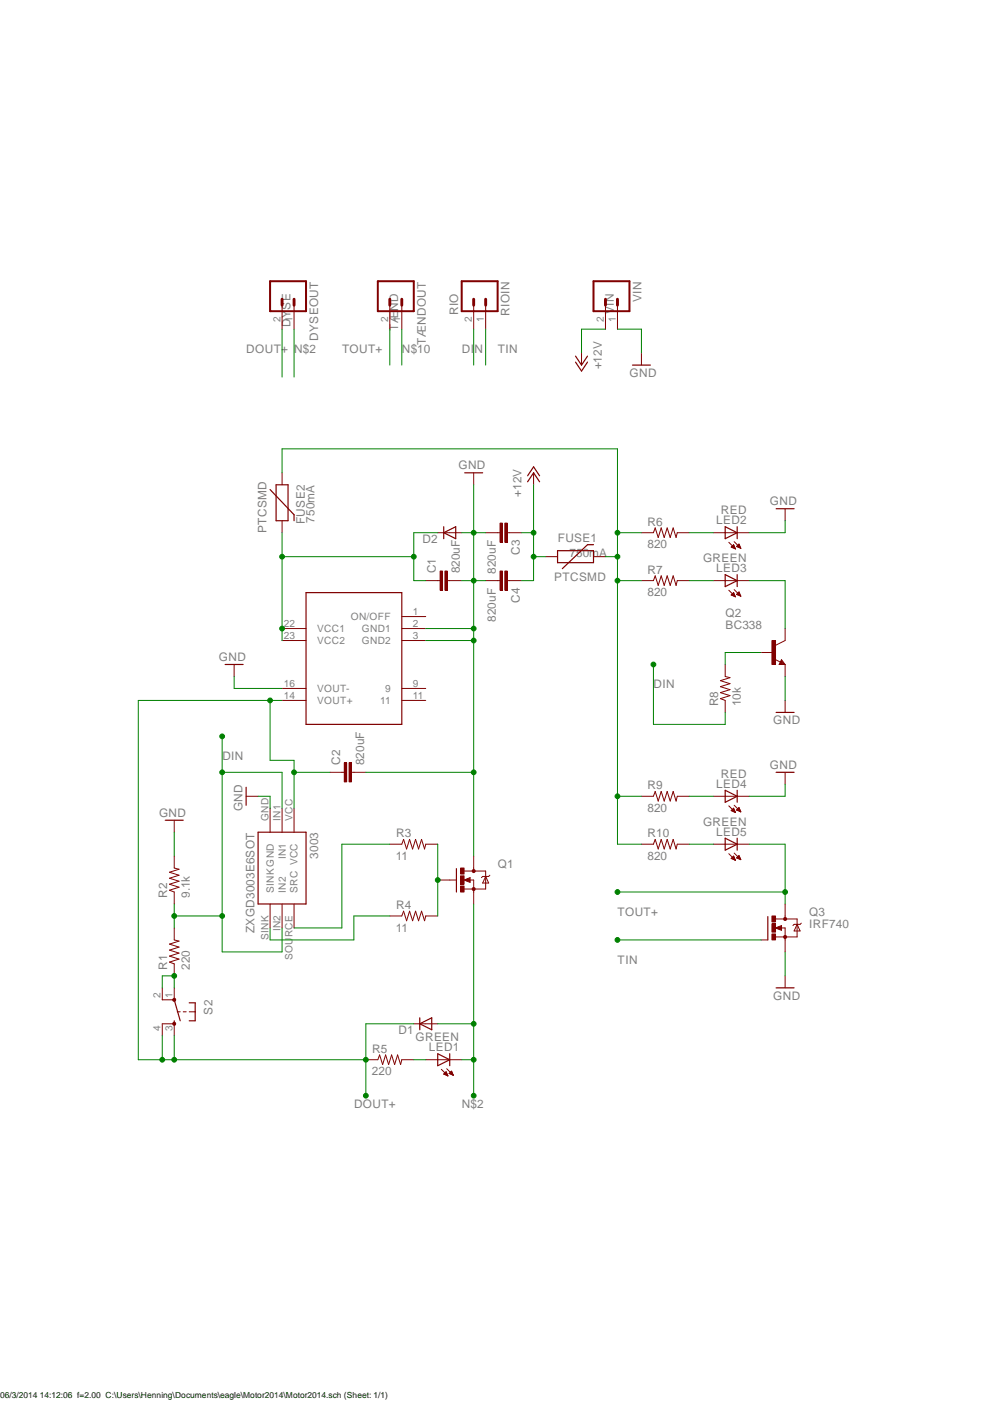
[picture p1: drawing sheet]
<svg xmlns="http://www.w3.org/2000/svg" width="420mm" height="594mm" viewBox="0 0 420 594" stroke-linecap="round" stroke-linejoin="round" font-family="sans-serif">
<path d="M185.6 225.9h10.1M165.3 358h5l.8-2.1 1.3 4.1 1.3-4.1 1.2 4.1 1.3-4.1 1.3 4.1 1.2-4.1 1.3 4.1 .5-2h5.1M73.9 363v5.1l2 .5-4.1 1.3 4.1 1.2-4.1 1.3 4.1 1.3-4.1 1.2 4.1 1.3-4.1 1.3 2.1 .7v5.1M73.9 393.5v5.1l2 .5-4.1 1.2 4.1 1.3-4.1 1.3 4.1 1.3-4.1 1.2 4.1 1.3-4.1 1.3 2.1 .7v5.1M165.3 388.4h5l.8-2 1.3 4 1.3-4 1.2 4 1.3-4 1.3 4 1.2-4 1.3 4 .5-2h5.1M175.4 434.1h10.2M155.1 449.4h5.1l.8-2.1 1.2 4.1 1.3-4.1 1.3 4.1 1.2-4.1 1.3 4.1 1.3-4.1 1.2 4.1 .5-2h5.1" fill="none" stroke="#800000" stroke-width=".42"/>
<path d="M188.1 225.9l5.1-2.5v5zM188.1 223.4v5M178 434.1l5-2.5v5.1zM178 431.6v5.1" fill="none" stroke="#800000" stroke-width=".51"/>
<circle cx="200.8" cy="377" r=".66" fill="#800000"/>
<circle cx="200.8" cy="377" r=".66" fill="none" stroke="#800000" stroke-width=".42"/>
<circle cx="200.8" cy="369.4" r=".66" fill="#800000"/>
<circle cx="200.8" cy="369.4" r=".66" fill="none" stroke="#800000" stroke-width=".42"/>
<path d="M195.2 375.7h1.6v2.5h-1.6z" fill-rule="evenodd" fill="#800000"/>
<path d="M195.2 375.7h1.6v2.5h-1.6z" fill="none" stroke="#800000" stroke-width=".42"/>
<path d="M195.2 368.1h1.6v2.5h-1.6z" fill-rule="evenodd" fill="#800000"/>
<path d="M195.2 368.1h1.6v2.5h-1.6z" fill="none" stroke="#800000" stroke-width=".42"/>
<path d="M195.2 371.4h1.6v3.5h-1.6z" fill-rule="evenodd" fill="#800000"/>
<g fill="none" stroke="#800000" stroke-width=".42">
<path d="M185.6 373.2h7.6M195.2 371.4h1.6v3.5h-1.6zM196.8 373.2l2.5-1v2zM196.8 369.4h9.1v7.6h-9.1M199.1 373.2h1.7v10.1M200.8 363v6.4M205.9 371.6l1.3 2.8h-2.6zM207.7 371.1l-.5 .5h-2.6l-.5 .6M68.8 434.1h5.1M68.8 424h5.1M75.1 429h1.3M77.7 429h1.3"/>
<path d="M80.2 429h2.6M180.5 449.4h15.2M187.1 453.4l2.8 2.8M188.1 455.5l1-1.1 .8 1.8zM188.2 455.4h1.4M188.4 455.2h1M188.6 455.6h1.1M188.7 454.9h.7M188.9 454.7h.3M189.1 455.9h.7M189.4 453.2l2.8 2.8M189.7 456.1h.2"/>
<path d="M190.4 455.2l1-1 .8 1.8zM190.5 455.2h1.4M190.7 454.9h1M190.9 455.4h1M191 454.7h.6M191.2 454.4h.4M191.4 455.6h.7M192 455.9h.2"/>
</g>
<path d="M193.5 368.3v9.9M73.9 432.9v1.2M73.9 424l2.5 8.9M80.2 425.2h2.6v7.7h-2.6M185.6 446.8l5.1 2.6-5.1 2.5zM190.7 446.8v5.1" fill="none" stroke="#800000" stroke-width=".51"/>
<path d="M199.1 372.7l-1.8 .5 1.8 .5v-.5h-.6" fill="none" stroke="#800000" stroke-width=".63"/>
<circle cx="73.9" cy="424" r=".66" fill="#800000"/>
<circle cx="73.9" cy="424" r=".66" fill="none" stroke="#800000" stroke-width=".42"/>
<circle cx="73.9" cy="434.1" r=".67" fill="#800000"/>
<g fill="none" stroke="#800000" stroke-width=".42">
<path d="M119.6 200.5v5.1M119.6 220.8v5.1M185.6 246.2h1M189.7 246.2h1M68.8 418.9v5.1M73.9 418.9v5.1M68.8 434.1v5.1M73.9 434.1v5.1"/>
<circle cx="73.9" cy="434.1" r=".67"/>
</g>
<path d="M114.5 207.6l10.2 10.7v2.5M117.1 205.6h5v15.2h-5z" fill="none" stroke="#800000" stroke-width=".51"/>
<path d="M188.6 242.1h1.1v8.2h-1.1z" fill-rule="evenodd" fill="#800000"/>
<path d="M188.6 242.1h1.1v8.2h-1.1z" fill="none" stroke="#800000" stroke-width=".42"/>
<path d="M186.6 242.1h1v8.2h-1z" fill-rule="evenodd" fill="#800000"/>
<path d="M180.5 246.2h5.1M186.6 242.1h1v8.2h-1zM190.7 246.2h5M144.9 327.5h1.1M149 327.5h1" fill="none" stroke="#800000" stroke-width=".42"/>
<path d="M148 323.4h1v8.2h-1z" fill-rule="evenodd" fill="#800000"/>
<path d="M148 323.4h1v8.2h-1z" fill="none" stroke="#800000" stroke-width=".42"/>
<path d="M146 323.4h1v8.2h-1z" fill-rule="evenodd" fill="#800000"/>
<g fill="none" stroke="#800000" stroke-width=".42">
<path d="M119.6 129.4v10.2M124.7 129.4v10.2M246.5 149.7v5.1M271.9 149.7v5.1M200.8 200.5v5.1M226.2 200.5v5.1M332.9 215.7v5.1M271.9 225.9h5.1l.8-2 1.3 4 1.2-4 1.3 4 1.3-4 1.2 4 1.3-4 1.2 4 .5-2h5.1M302.4 225.9h15.2M309 230l2.8 2.7M310 232l1-1 .8 1.7zM310.1 232h1.4"/>
<path d="M310.2 231.8h1.2M310.5 231.5h.8M310.6 232.2h1M310.7 231.3h.5M311 231.1h.1M311.2 232.5h.5M311.3 229.7l2.8 2.8M311.8 232.7h.1M312.3 231.7l1-1 .8 1.8zM312.4 231.8h1.4M312.5 231.5h1.2M312.8 231.3h.8"/>
<path d="M313 232h.9M313 231.1h.5M313.2 230.8h.2M313.5 232.2h.5M314.1 232.5h.1M271.9 246.2h5.1l.8-2 1.3 4 1.2-4 1.3 4 1.3-4 1.2 4 1.3-4 1.2 4 .5-2h5.1M302.4 246.2h15.2M309 250.3l2.8 2.8M310 252.3l1.8 .8M310 252.3h1.4M310.3 252.1h1.1M310.5 252.5h1.1"/>
<path d="M310.5 251.8h.7M310.8 251.5h.3M311 251.3l-1 1M311 251.3l.8 1.8M311 251.3h.1M311.1 252.8h.6M311.3 250l2.8 2.8M311.7 253h.1M312.3 252.1l1-1.1 .8 1.8zM312.3 252.1h1.4M312.5 251.8h1.1M312.8 251.5h.8"/>
<path d="M312.8 252.3h1.1M313.1 251.3h.3M313.3 251.1h.1M313.4 252.5h.5M313.9 252.8h.2M119.6 266.5h10.2M119.6 271.6h10.2M170.3 266.5h10.2M170.3 271.6h10.2M170.3 261.5h10.2M328.4 279.5l2.5 1.3M331.3 279.7l1.6 2.1h-2.6z"/>
<path d="M332.9 271.6l-4.1 2M99.3 281.8v5.1M119.6 291.9h10.2M119.6 297h10.2M170.3 291.9h10.2M170.3 297h10.2M307.5 281.8v5.1l2 .5-4.1 1.2 4.1 1.3-4.1 1.3 4.1 1.2-4.1 1.3 4.1 1.3-4.1 1.2 2.1 .8v5.1M104.4 337.7h5M139.9 327.5h5M146 323.4h1v8.2h-1zM150 327.5h5.1M73.9 347.8v5.1"/>
<path d="M114.5 342.7v10.2M119.6 342.7v10.2M124.7 342.7v10.2M114.5 383.3v10.2M119.6 383.3v10.2M124.7 383.3v10.2"/>
</g>
<path d="M114.5 119.3h15.3v12.7h-15.3z" fill="none" stroke="#800000" stroke-width=".85"/>
<path d="M119.6 126.9v2.5M124.7 126.9v2.5" fill="none" stroke="#800000" stroke-width="1.2"/>
<g fill="none" stroke="#800000" stroke-width=".51">
<path d="M244 151l2.5 3.8 2.6-3.8M244 153.5l2.5 3.9 2.6-3.9M268.1 154.8h7.7M197 200.5h7.6M223.7 204.3l2.5-3.8 2.6 3.8M223.7 201.8l2.5-3.8 2.6 3.8M329.1 215.7h7.6M307.5 223.4l5 2.5-5 2.5zM312.5 223.4v5M129.8 251.3h40.5v55.9h-40.5zM307.5 243.7l5 2.5-5 2.6zM312.5 243.7v5.1"/>
<path d="M95.5 281.8h7.6M331.3 280.8l.3 .5h-.8l.5-1.1 1.1 1.3h-1.6M104.4 333.8v7.7M70.1 347.8h7.6M109.4 352.9h20.4v30.4h-20.4z"/>
</g>
<path d="M327.3 271.6h1.5v10.2h-1.5z" fill-rule="evenodd" fill="#800000"/>
<path d="M256.7 129.4v10.2M261.8 129.4v10.2M211 225.9h1M215.1 225.9h1M231.3 236.1h5.1M251.6 236.1h5.1M322.7 276.7h5.1M327.3 271.6h1.5v10.2h-1.5zM332.9 266.5v5.1M332.9 281.8v5.1M332.9 297v5.1" fill="none" stroke="#800000" stroke-width=".42"/>
<path d="M236.4 233.5h15.2v5.1h-15.2zM251.6 231h-2.5l-10.7 10.1M329.1 302.1h7.6" fill="none" stroke="#800000" stroke-width=".51"/>
<path d="M251.6 119.3h15.3v12.7h-15.3z" fill="none" stroke="#800000" stroke-width=".85"/>
<path d="M256.7 126.9v2.5M261.8 126.9v2.5" fill="none" stroke="#800000" stroke-width="1.2"/>
<path d="M212 221.8h1v8.2h-1z" fill-rule="evenodd" fill="#800000"/>
<path d="M212 221.8h1v8.2h-1z" fill="none" stroke="#800000" stroke-width=".42"/>
<path d="M214 221.8h1.1v8.2h-1.1z" fill-rule="evenodd" fill="#800000"/>
<path d="M205.9 225.9h5.1M214 221.8h1.1v8.2h-1.1zM216.1 225.9h5M211 246.2h1M215.1 246.2h1" fill="none" stroke="#800000" stroke-width=".42"/>
<path d="M212 242.1h1v8.2h-1z" fill-rule="evenodd" fill="#800000"/>
<path d="M212 242.1h1v8.2h-1z" fill="none" stroke="#800000" stroke-width=".42"/>
<path d="M214 242.1h1.1v8.2h-1.1z" fill-rule="evenodd" fill="#800000"/>
<g fill="none" stroke="#800000" stroke-width=".42">
<path d="M200.8 129.4v10.2M205.9 129.4v10.2M205.9 246.2h5.1M214 242.1h1.1v8.2h-1.1zM216.1 246.2h5M271.9 337.7h5.1l.8-2.1 1.3 4.1 1.2-4.1 1.3 4.1 1.3-4.1 1.2 4.1 1.3-4.1 1.2 4.1 .5-2h5.1M302.4 337.7h15.2M332.9 327.5v5.1M271.9 358h5.1l.8-2.1 1.3 4.1 1.2-4.1 1.3 4.1 1.3-4.1 1.2 4.1 1.3-4.1 1.2 4.1 .5-2h5.1M302.4 358h15.2M309 341.7l2.8 2.8M310 343.7l1.8 .8"/>
<path d="M310 343.7h1.4M310.3 343.5h1.1M310.5 343.2h.8M310.6 344h1M310.8 343h.3M311 342.7l-1 1M311 342.7l.8 1.8M311 342.7h.1M311.1 344.2h.6M311.3 341.5l2.8 2.8M311.7 344.4h.1M312.3 343.5h1.5"/>
<path d="M312.3 343.5l1-1 .8 1.8zM312.5 343.2h1.1M312.8 343h.8M312.8 343.7h1.1M313.1 342.7h.3M313.3 342.5h.1M313.4 344h.5M314 344.2h.1M309 362l2.8 2.8M310 364l1-1 .8 1.8zM310.1 364h1.3M310.3 363.7h1"/>
<path d="M310.4 364.2h1.1M310.6 363.5h.6M310.8 363.3h.3M311 364.4h.7M311.3 361.7l2.8 2.8M311.5 364.7h.2M312.3 363.8l1-1 .8 1.7zM312.4 363.7h1.3M312.6 363.5h1M312.7 364h1.1M312.8 363.3h.7M313.1 363h.3"/>
<path d="M313.3 364.2h.6M313.9 364.4h.1M322.7 398.6h2.8M328.8 393.5l2.5-1v2zM328.8 389.7h9.1v7.6h-9.1M331.1 393.5h1.8v5.1M332.9 388.4v1.3M337.9 392l1.3 2.8h-2.5zM339.7 391.5l-.5 .5h-2.5l-.5 .5"/>
</g>
<path d="M195.7 119.3h15.3v12.7h-15.3z" fill="none" stroke="#800000" stroke-width=".85"/>
<path d="M200.8 126.9v2.5M205.9 126.9v2.5" fill="none" stroke="#800000" stroke-width="1.2"/>
<path d="M307.5 335.1l5 2.6-5 2.5zM312.5 335.1v5.1M329.1 327.5h7.6M307.5 355.4l5 2.6-5 2.5zM312.5 355.4v5.1M325.5 388.7v9.9" fill="none" stroke="#800000" stroke-width=".51"/>
<path d="M331.1 393l-1.8 .5 1.8 .5v-.5h-.5" fill="none" stroke="#800000" stroke-width=".63"/>
<circle cx="332.9" cy="397.3" r=".64" fill="#800000"/>
<circle cx="332.9" cy="397.3" r=".64" fill="none" stroke="#800000" stroke-width=".42"/>
<circle cx="332.9" cy="389.7" r=".64" fill="#800000"/>
<circle cx="332.9" cy="389.7" r=".64" fill="none" stroke="#800000" stroke-width=".42"/>
<path d="M327.3 396h1.5v2.6h-1.5z" fill-rule="evenodd" fill="#800000"/>
<path d="M327.3 396h1.5v2.6h-1.5z" fill="none" stroke="#800000" stroke-width=".42"/>
<path d="M327.3 388.4h1.5v2.5h-1.5z" fill-rule="evenodd" fill="#800000"/>
<path d="M327.3 388.4h1.5v2.5h-1.5z" fill="none" stroke="#800000" stroke-width=".42"/>
<path d="M327.3 391.7h1.5v3.6h-1.5z" fill-rule="evenodd" fill="#800000"/>
<path d="M165.3 129.4v10.2M170.3 129.4v10.2M327.3 391.7h1.5v3.6h-1.5zM332.9 383.3v5.1M332.9 398.6v5M332.9 413.8v5.1" fill="none" stroke="#800000" stroke-width=".42"/>
<path d="M329.1 418.9h7.6" fill="none" stroke="#800000" stroke-width=".51"/>
<path d="M160.2 119.3h15.2v12.7h-15.2z" fill="none" stroke="#800000" stroke-width=".85"/>
<path d="M165.3 126.9v2.5M170.3 126.9v2.5" fill="none" stroke="#800000" stroke-width="1.2"/>
<path d="M200.8 205.6v40.6M195.7 225.9h5.1" fill="none" stroke="#008000" stroke-width=".42"/>
<circle cx="200.8" cy="225.9" r="1.01" fill="#008000"/>
<g fill="none" stroke="#008000" stroke-width=".42">
<path d="M195.7 246.2h5.1M200.8 327.5v35.5"/>
<circle cx="200.8" cy="225.9" r="1.01"/>
</g>
<circle cx="200.8" cy="246.2" r="1.01" fill="#008000"/>
<g fill="none" stroke="#008000" stroke-width=".42">
<path d="M200.8 246.2v81.3M180.5 266.5h20.3"/>
<circle cx="200.8" cy="246.2" r="1.01"/>
</g>
<circle cx="200.8" cy="266.5" r="1.01" fill="#008000"/>
<g fill="none" stroke="#008000" stroke-width=".42">
<path d="M180.5 271.6h20.3"/>
<circle cx="200.8" cy="266.5" r="1.01"/>
</g>
<circle cx="200.8" cy="271.6" r="1.01" fill="#008000"/>
<g fill="none" stroke="#008000" stroke-width=".42">
<path d="M155.1 327.5h45.7"/>
<circle cx="200.8" cy="271.6" r="1.01"/>
</g>
<circle cx="200.8" cy="327.5" r="1.01" fill="#008000"/>
<g fill="none" stroke="#008000" stroke-width=".42">
<path d="M261.8 139.6h10.1v10.1M200.8 225.9h5.1M332.9 220.8v5.1h-15.3M200.8 246.2h5.1M99.3 286.9v5h20.3M332.9 286.9v10.1M109.4 337.7h5.1v5M332.9 332.6v5.1h-15.3M73.9 352.9v10.1M332.9 403.6v10.2M175.4 434.1h-20.3v30.5"/>
<circle cx="200.8" cy="327.5" r="1.01"/>
</g>
<circle cx="155.1" cy="449.4" r="1.01" fill="#008000"/>
<g fill="none" stroke="#008000" stroke-width=".42">
<path d="M73.9 439.2v10.2M68.8 449.4h86.3"/>
<circle cx="155.1" cy="449.4" r="1.01"/>
</g>
<circle cx="73.9" cy="449.4" r="1.01" fill="#008000"/>
<g fill="none" stroke="#008000" stroke-width=".42">
<path d="M119.6 297h-61v152.4h10.2v-10.2"/>
<circle cx="73.9" cy="449.4" r="1.01"/>
</g>
<circle cx="68.8" cy="449.4" r="1.01" fill="#008000"/>
<g fill="none" stroke="#008000" stroke-width=".42">
<path d="M114.5 297v25.4"/>
<circle cx="68.8" cy="449.4" r="1.01"/>
</g>
<circle cx="114.5" cy="297" r="1.01" fill="#008000"/>
<g fill="none" stroke="#008000" stroke-width=".42">
<path d="M114.5 322.4h10.2v20.3M124.7 327.5h15.2"/>
<circle cx="114.5" cy="297" r="1.01"/>
</g>
<circle cx="124.7" cy="327.5" r="1.01" fill="#008000"/>
<circle cx="124.7" cy="327.5" r="1.01" fill="none" stroke="#008000" stroke-width=".42"/>
<circle cx="155.1" cy="464.6" r="1.01" fill="#008000"/>
<g fill="none" stroke="#008000" stroke-width=".42">
<path d="M119.6 139.6v20.3M185.6 358v30.4M175.4 449.4h5.1"/>
<circle cx="155.1" cy="464.6" r="1.01"/>
</g>
<circle cx="185.6" cy="373.2" r="1.01" fill="#008000"/>
<g fill="none" stroke="#008000" stroke-width=".42">
<path d="M68.8 418.9v-5.1h5.1v5.1"/>
<circle cx="185.6" cy="373.2" r="1.01"/>
</g>
<circle cx="73.9" cy="413.8" r="1.01" fill="#008000"/>
<g fill="none" stroke="#008000" stroke-width=".42">
<path d="M165.3 358h-20.4v35.5h-20.2M165.3 388.4h-15.3v10.2h-35.5v-5.1M200.8 383.3v81.3M185.6 434.1h15.2M195.7 449.4h5.1"/>
<circle cx="73.9" cy="413.8" r="1.01"/>
</g>
<circle cx="200.8" cy="434.1" r="1.01" fill="#008000"/>
<circle cx="200.8" cy="434.1" r="1.01" fill="none" stroke="#008000" stroke-width=".42"/>
<circle cx="200.8" cy="449.4" r="1.01" fill="#008000"/>
<circle cx="200.8" cy="449.4" r="1.01" fill="none" stroke="#008000" stroke-width=".42"/>
<circle cx="200.8" cy="464.6" r="1.01" fill="#008000"/>
<g fill="none" stroke="#008000" stroke-width=".42">
<path d="M124.7 139.6v20.3M119.6 200.5v-10.2h142.2v55.9h10.1M256.7 236.1h5.1M292.2 225.9h10.2M292.2 246.2h10.2M317.6 246.2h15.3v20.3"/>
<circle cx="200.8" cy="464.6" r="1.01"/>
</g>
<circle cx="261.8" cy="236.1" r="1.01" fill="#008000"/>
<g fill="none" stroke="#008000" stroke-width=".42">
<path d="M261.8 225.9h10.1"/>
<circle cx="261.8" cy="236.1" r="1.01"/>
</g>
<circle cx="261.8" cy="225.9" r="1.01" fill="#008000"/>
<g fill="none" stroke="#008000" stroke-width=".42">
<path d="M261.8 246.2v111.8h10.1M261.8 337.7h10.1"/>
<circle cx="261.8" cy="225.9" r="1.01"/>
</g>
<circle cx="261.8" cy="246.2" r="1.01" fill="#008000"/>
<circle cx="261.8" cy="246.2" r="1.01" fill="none" stroke="#008000" stroke-width=".42"/>
<circle cx="261.8" cy="337.7" r="1.01" fill="#008000"/>
<g fill="none" stroke="#008000" stroke-width=".42">
<path d="M170.3 139.6v15.2M322.7 276.7h-15.2v5.1M277 281.8v25.4h30.5v-5.1"/>
<circle cx="261.8" cy="337.7" r="1.01"/>
</g>
<circle cx="277" cy="281.8" r="1.01" fill="#008000"/>
<g fill="none" stroke="#008000" stroke-width=".42">
<path d="M94.2 327.5h25.4v15.2M73.9 383.3v10.2M73.9 388.4h20.3"/>
<circle cx="277" cy="281.8" r="1.01"/>
</g>
<circle cx="73.9" cy="388.4" r="1.01" fill="#008000"/>
<g fill="none" stroke="#008000" stroke-width=".42">
<path d="M94.2 327.5v76.1h25.4v-10.1"/>
<circle cx="73.9" cy="388.4" r="1.01"/>
</g>
<circle cx="94.2" cy="327.5" r="1.01" fill="#008000"/>
<circle cx="94.2" cy="327.5" r="1.01" fill="none" stroke="#008000" stroke-width=".42"/>
<circle cx="94.2" cy="388.4" r="1.01" fill="#008000"/>
<g fill="none" stroke="#008000" stroke-width=".42">
<path d="M94.2 312.3v15.2"/>
<circle cx="94.2" cy="388.4" r="1.01"/>
</g>
<circle cx="94.2" cy="312.3" r="1.01" fill="#008000"/>
<g fill="none" stroke="#008000" stroke-width=".42">
<path d="M200.8 139.6v15.2M256.7 139.6h-10.2v10.1M226.2 205.6v40.6M226.2 236.1h5.1"/>
<circle cx="94.2" cy="312.3" r="1.01"/>
</g>
<circle cx="226.2" cy="236.1" r="1.01" fill="#008000"/>
<g fill="none" stroke="#008000" stroke-width=".42">
<path d="M221.1 225.9h5.1M221.1 246.2h5.1"/>
<circle cx="226.2" cy="236.1" r="1.01"/>
</g>
<circle cx="226.2" cy="225.9" r="1.01" fill="#008000"/>
<g fill="none" stroke="#008000" stroke-width=".42">
<path d="M119.6 236.1v30.4M185.6 225.9h-10.2v20.3h5.1"/>
<circle cx="226.2" cy="225.9" r="1.01"/>
</g>
<circle cx="119.6" cy="266.5" r="1.01" fill="#008000"/>
<g fill="none" stroke="#008000" stroke-width=".42">
<path d="M119.6 225.9v10.2h55.8M119.6 266.5v5.1"/>
<circle cx="119.6" cy="266.5" r="1.01"/>
</g>
<circle cx="119.6" cy="236.1" r="1.01" fill="#008000"/>
<circle cx="119.6" cy="236.1" r="1.01" fill="none" stroke="#008000" stroke-width=".42"/>
<circle cx="175.4" cy="236.1" r="1.01" fill="#008000"/>
<g fill="none" stroke="#008000" stroke-width=".42">
<path d="M292.2 337.7h10.2M292.2 358h10.2M317.6 358h15.3v25.3M261.8 378.2h71.1"/>
<circle cx="175.4" cy="236.1" r="1.01"/>
</g>
<circle cx="332.9" cy="378.2" r="1.01" fill="#008000"/>
<circle cx="332.9" cy="378.2" r="1.01" fill="none" stroke="#008000" stroke-width=".42"/>
<circle cx="261.8" cy="378.2" r="1.01" fill="#008000"/>
<g fill="none" stroke="#008000" stroke-width=".42">
<path d="M165.3 139.6v15.2M261.8 398.6h60.9"/>
<circle cx="261.8" cy="378.2" r="1.01"/>
</g>
<circle cx="261.8" cy="398.6" r="1.01" fill="#008000"/>
<g fill="none" stroke="#008000" stroke-width=".42">
<path d="M205.9 139.6v15.2"/>
<circle cx="261.8" cy="398.6" r="1.01"/>
</g>
<g font-size="5" fill="#808080">
<text x="271.9" y="128" transform="rotate(-90 271.9 128)">VIN</text>
<text x="194.2" y="133.6" transform="rotate(-90 194.2 133.6)">RIO</text>
<text x="216.1" y="133.9" transform="rotate(-90 216.1 133.9)">RIOIN</text>
<text x="260.3" y="133.1" transform="rotate(-90 260.3 133.1)">VIN</text>
<text x="123.1" y="138.5" transform="rotate(-90 123.1 138.5)">DYSE</text>
<text x="168.8" y="140.2" transform="rotate(-90 168.8 140.2)">TÆND</text>
<text x="104.4" y="149.7">DOUT+</text>
<text x="124.8" y="149.7">N$2</text>
<text x="134.8" y="144.5" transform="rotate(-90 134.8 144.5)">DYSEOUT</text>
<text x="145" y="149.7">TOUT+</text>
<text x="170.4" y="149.7">N$10</text>
<text x="180.5" y="146.2" transform="rotate(-90 180.5 146.2)">TÆNDOUT</text>
<text x="195.8" y="149.7">DIN</text>
<text x="211.1" y="149.7">TIN</text>
<text x="255.2" y="156.7" transform="rotate(-90 255.2 156.7)">+12V</text>
<text x="267" y="159.9">GND</text>
<text x="194.4" y="199">GND</text>
<text x="221.1" y="210.7" transform="rotate(-90 221.1 210.7)">+12V</text>
<text x="326.4" y="214.2">GND</text>
<text x="133.3" y="221.6" transform="rotate(-90 133.3 221.6)">750mA</text>
<text x="305.6" y="218">RED</text>
<text x="113" y="226.1" transform="rotate(-90 113 226.1)">PTCSMD</text>
<text x="129.2" y="222.3" transform="rotate(-90 129.2 222.3)">FUSE2</text>
<text x="274.6" y="222.9">R6</text>
<text x="303.7" y="222.3">LED2</text>
<text x="179.1" y="230.4">D2</text>
<text x="236.5" y="230">FUSE1</text>
<text x="274.5" y="232.5">820</text>
<text x="220.4" y="235.4" transform="rotate(-90 220.4 235.4)">C3</text>
<text x="241.5" y="236.1">750mA</text>
<text x="298.1" y="238.3">GREEN</text>
<text x="184.8" y="243.1" transform="rotate(-90 184.8 243.1)">C1</text>
<text x="195" y="243.2" transform="rotate(-90 195 243.2)">820uF</text>
<text x="210.2" y="243.3" transform="rotate(-90 210.2 243.3)">820uF</text>
<text x="274.6" y="243.2">R7</text>
<text x="303.7" y="242.7">LED3</text>
<text x="234.9" y="246.2">PTCSMD</text>
<text x="220.4" y="255.7" transform="rotate(-90 220.4 255.7)">C4</text>
<text x="274.5" y="252.8">820</text>
<text x="210.2" y="263.7" transform="rotate(-90 210.2 263.7)">820uF</text>
<text x="307.6" y="261.5">Q2</text>
<text x="307.6" y="266.5">BC338</text>
<text x="92.8" y="280.2">GND</text>
<text x="277.1" y="291.9">DIN</text>
<text x="304.5" y="299.5" transform="rotate(-90 304.5 299.5)">R8</text>
<text x="314.1" y="299.6" transform="rotate(-90 314.1 299.6)">10k</text>
<text x="327.9" y="307.2">GND</text>
<text x="94.3" y="322.4">DIN</text>
<text x="144.2" y="324.4" transform="rotate(-90 144.2 324.4)">C2</text>
<text x="154.3" y="324.4" transform="rotate(-90 154.3 324.4)">820uF</text>
<text x="305.6" y="329.8">RED</text>
<text x="326.4" y="326">GND</text>
<text x="274.6" y="334.6">R9</text>
<text x="303.7" y="334.1">LED4</text>
<text x="67.4" y="346.3">GND</text>
<text x="102.8" y="344.1" transform="rotate(-90 102.8 344.1)">GND</text>
<text x="274.5" y="344.3">820</text>
<text x="298.1" y="350.1">GREEN</text>
<text x="167.9" y="355">R3</text>
<text x="274.6" y="355">R10</text>
<text x="303.7" y="354.4">LED5</text>
<text x="134.8" y="364.1" transform="rotate(-90 134.8 364.1)">3003</text>
<text x="167.8" y="364.6">11</text>
<text x="274.5" y="364.6">820</text>
<text x="211.1" y="368.1">Q1</text>
<text x="70.9" y="380.7" transform="rotate(-90 70.9 380.7)">R2</text>
<text x="80.5" y="380.8" transform="rotate(-90 80.5 380.8)">9.1k</text>
<text x="167.9" y="385.4">R4</text>
<text x="261.9" y="388.4">TOUT+</text>
<text x="343.1" y="388.4">Q3</text>
<text x="107.9" y="395.7" transform="rotate(-90 107.9 395.7)">ZXGD3003E6SOT</text>
<text x="167.8" y="395">11</text>
<text x="343.1" y="393.5">IRF740</text>
<text x="70.9" y="411.2" transform="rotate(-90 70.9 411.2)">R1</text>
<text x="80.5" y="411.3" transform="rotate(-90 80.5 411.3)">220</text>
<text x="261.9" y="408.7">TIN</text>
<text x="327.9" y="424">GND</text>
<text x="90.1" y="430.2" transform="rotate(-90 90.1 430.2)">S2</text>
<text x="169" y="438.7">D1</text>
<text x="176.2" y="441.5">GREEN</text>
<text x="157.7" y="446.4">R5</text>
<text x="181.8" y="445.8">LED1</text>
<text x="157.6" y="456">220</text>
<text x="150.1" y="469.7">DOUT+</text>
<text x="195.8" y="469.7">N$2</text>
</g>
<g font-size="4.3" fill="#808080">
<text x="118.9" y="136.4" transform="rotate(-90 118.9 136.4)">2</text>
<text x="124" y="136.4" transform="rotate(-90 124 136.4)">1</text>
<text x="164.6" y="136.4" transform="rotate(-90 164.6 136.4)">2</text>
<text x="169.6" y="136.4" transform="rotate(-90 169.6 136.4)">1</text>
<text x="200.1" y="136.4" transform="rotate(-90 200.1 136.4)">2</text>
<text x="205.2" y="136.4" transform="rotate(-90 205.2 136.4)">1</text>
<text x="256" y="136.4" transform="rotate(-90 256 136.4)">2</text>
<text x="261.1" y="136.4" transform="rotate(-90 261.1 136.4)">1</text>
<text x="148.7" y="263">ON/OFF</text>
<text x="175" y="260.7">1</text>
<text x="120.3" y="265.8">22</text>
<text x="134.5" y="268.1">VCC1</text>
<text x="153.4" y="268.1">GND1</text>
<text x="175" y="265.8">2</text>
<text x="120.3" y="270.9">23</text>
<text x="134.5" y="273.1">VCC2</text>
<text x="153.4" y="273.1">GND2</text>
<text x="175" y="270.9">3</text>
<text x="120.3" y="291.2">16</text>
<text x="134.5" y="293.5">VOUT-</text>
<text x="163.3" y="293.5">9</text>
<text x="175" y="291.2">9</text>
<text x="120.3" y="296.3">14</text>
<text x="134.5" y="298.5">VOUT+</text>
<text x="161.2" y="298.5">11</text>
<text x="175" y="296.3">11</text>
<text x="113.8" y="348.1" transform="rotate(-90 113.8 348.1)">GND</text>
<text x="118.9" y="348.1" transform="rotate(-90 118.9 348.1)">IN1</text>
<text x="124" y="348.1" transform="rotate(-90 124 348.1)">VCC</text>
<text x="121.1" y="364.4" transform="rotate(-90 121.1 364.4)">IN1</text>
<text x="116" y="378.6" transform="rotate(-90 116 378.6)">SINKGND</text>
<text x="121.1" y="378.6" transform="rotate(-90 121.1 378.6)">IN2</text>
<text x="126.2" y="378.6" transform="rotate(-90 126.2 378.6)">SRC VCC</text>
<text x="118.9" y="394.9" transform="rotate(-90 118.9 394.9)">IN2</text>
<text x="113.8" y="398.6" transform="rotate(-90 113.8 398.6)">SINK</text>
<text x="124" y="407.2" transform="rotate(-90 124 407.2)">SOURCE</text>
<text x="68.1" y="423.2" transform="rotate(-90 68.1 423.2)">2</text>
<text x="73.2" y="423.2" transform="rotate(-90 73.2 423.2)">1</text>
<text x="68.1" y="437.2" transform="rotate(-90 68.1 437.2)">4</text>
<text x="73.2" y="437.2" transform="rotate(-90 73.2 437.2)">3</text>
</g>
<text font-size="3.6" x="0" y="593">06/3/2014 14:12:06 f=2.00 C:\Users\Henning\Documents\eagle\Motor2014\Motor2014.sch (Sheet: 1/1)</text>
</svg>
